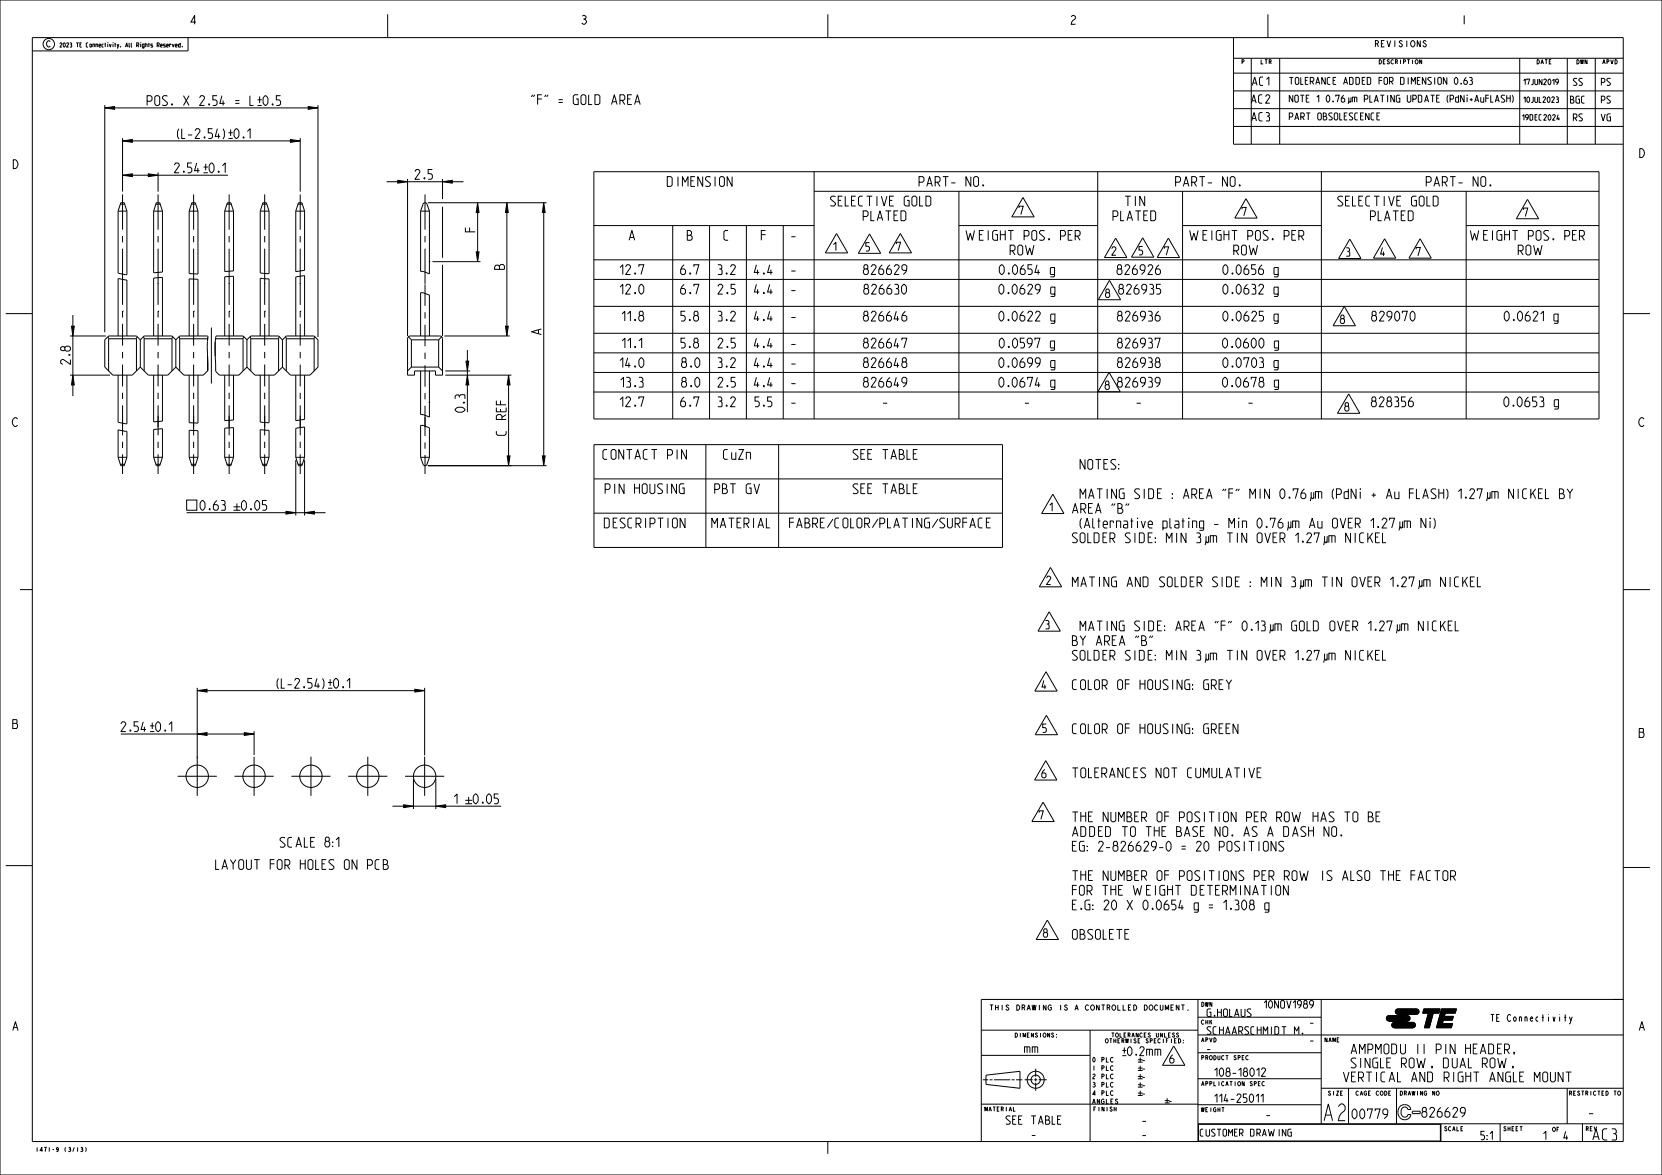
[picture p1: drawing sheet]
<svg xmlns="http://www.w3.org/2000/svg" width="594mm" height="420mm" viewBox="0 0 594 420" stroke-linecap="round" stroke-linejoin="round" font-family="sans-serif">
<g fill="none" stroke="#000" stroke-width=".36">
<path d="M0 0h594v420h-594zM11.6 13.4h568.6v394.6h-568.6zM67.2 13.4v4.8h-55.6M138.6 5.1v8.3M295.9 5.1v8.3M440.8 13.4v38.1h139.4M453.2 5.1v8.3M440.8 26.1h139.4M440.8 32.5h139.4M440.8 20.8h139.4M440.8 38.8h139.4M447.2 20.8v30.7"/>
<path d="M457.4 20.8v30.7M543.1 20.8l.1 30.7M560.1 20.8l.1 30.7M570.1 20.8l.1 30.7M440.8 45.2h139.4M42.2 75.5l1-3h1.2l1 3M42.2 75.5v22.1l3.2 .6v-22.7M42.2 75.5h3.2M43 73h1.6M54.9 75.5l1-3h1.2l1 3M54.9 75.5v22l3.2-.3v-21.7M54.9 75.5h3.2"/>
<path d="M55.7 73h1.6M67.6 75.5l1-3h1.2l1 3M67.6 75.5h3.2M67.6 75.5v22.3l3.2 .1v-22.4M68.4 73h1.6M80.3 75.5h3.2M80.3 75.5l1-3h1.2l1 3M80.3 75.5v21.6l3.2-.3v-21.3M81.1 73h1.6M93 75.5h3.2M93 75.5l1-3h1.2l1 3M93 75.5v22.1l3.2 .2v-22.3"/>
<path d="M93.8 73h1.6M105.7 75.5h3.2M105.7 75.5l1-3h1.2l1 3M105.7 75.5v21.6l3.2-.5v-21.1M106.5 73h1.6M150.3 75.5l.9-2.5 .7-.5 .7 .5 .9 2.5M150.3 75.5h3.2M150.3 75.5v21.5h.9l2.3 .9v-22.4M2 112.1h9.6M580.2 112.1h9.5M38.5 120.4l.3 .7M38.8 121.1v11.5"/>
<path d="M38.8 121.1h10M42.2 120.1v-20.6l3.2 .6v20M42.2 134.1v16.8l3.2 .6v-17.4M48.8 121.1v11.5M49.1 120.4l-.3 .7M50.1 121.5l-1.3-1.4h-10l-1.4 1.4v9.7l2.9 2.9h7l2.8-2.9M50.1 131.2l2.9 2.9h7l2.8-2.9M50.1 121.5l1.4-1.4h10l1.3 1.4M50.1 121.5v9.7M51.2 120.4l.3 .7M51.5 121.1v11.5M51.5 121.1h10"/>
<path d="M54.9 120.1v-20.7l3.2-.3v21M54.9 134.1v16.7l3.2-.3v-16.4M61.5 121.1v11.5M61.8 120.4l-.3 .7M62.8 121.5l1.4-1.4 10.1 .2a40.1 40.1 0 0 0 0 9.4v2.7l-1.6 1.7h-7l-2.9-2.9M62.8 121.5v9.7M63.9 120.4l.3 .7M64.2 121.1h10M64.2 121.1v11.5M67.6 120.1v-20.4l3.2 .1v20.3M67.6 134.1v17l3.2 .1v-17.1M74.2 121.1v.6"/>
<path d="M74.2 127v5.6M74.3 120.6l-.1 .5M76.9 122.1v5.2M77 121.1h9.9M80.3 120.1v-21.2l3.2-.2v21.4M80.3 134.1v16.2l3.2-.2v-16M86.9 121.1v11.5M87.2 120.4l-.3 .7M88.2 121.5l-1.3-1.4h-9.7a30.2 30.2 0 0 0-.1 10v2.7l1.3 1.3h7l2.8-2.9M88.2 131.2l2.9 2.9h7l2.8-2.9M88.2 121.5l1.4-1.4h10l1.3 1.4M88.2 121.5v9.7"/>
<path d="M89.3 120.4l.3 .7M89.6 121.1h10M89.6 121.1v11.5M93 120.1v-20.6l3.2 .2v20.4M93 134.1v16.8l3.2 .2v-17M99.6 121.1v11.5M99.9 120.4l-.3 .7M100.9 121.5l1.4-1.4h10l1.3 1.4v9.7l-2.8 2.9h-7l-2.9-2.9M100.9 121.5v9.7M102 120.4l.3 .7M102.3 121.1h10M102.3 121.1v11.5"/>
<path d="M105.7 120.1v-21.1l3.2-.5v21.6M105.7 134.1v16.3l3.2-.5v-15.8M112.3 121.1v11.5M112.6 120.4l-.3 .7M145.9 120.4l.8-.3h10.5a1 1 0 0 1 1 1v13h-2.5v-1.5h-7.5v1.5h-2.5v-13zM145.9 120.4l1.1 1.1M147 121.5v9.7M147 131.2h9.8M147 131.2l-1.3 1.4M147 121.5h9.8M150.3 120.1v-15.5h.9l2.3 .9v14.6M150.3 132.6v15.6h.9l2.3 .9v-16.5"/>
<path d="M156.8 131.2l1.4 1.4M156.8 121.5v9.7M157.9 120.4l-1.1 1.1M42.2 163.5v-9.9l3.2 .6v9.3M42.2 163.5l1 3h1.2l1-3M42.2 163.5h3.2M43 166h1.6M54.9 163.5v-10l3.2-.3v10.3M54.9 163.5l1 3h1.2l1-3M54.9 163.5h3.2M55.7 166h1.6M67.6 163.5v-9.7l3.2 .1v9.6"/>
<path d="M67.6 163.5l1 3h1.2l1-3M67.6 163.5h3.2M68.4 166h1.6M80.3 163.5v-10.4l3.2-.3v10.7M80.3 163.5l1 3h1.2l1-3M80.3 163.5h3.2M81.1 166h1.6M93 163.5v-9.9l3.2 .2v9.7M93 163.5l1 3h1.2l1-3M93 163.5h3.2M93.8 166h1.6M105.7 163.5v-10.4l3.2-.5v10.9"/>
<path d="M105.7 163.5l1 3h1.2l1-3M105.7 163.5h3.2M106.5 166h1.6M150.3 163.5l.9 2.5 .7 .5 .7-.5 .9-2.5M150.3 163.5h3.2M150.3 163.5v-11.4h.9l2.3 .8v10.6M7.2 210.8h4.4M580.2 210.8h9.5M2 309.4h9.6M580.2 310.1h9.5M375.8 359.5l-.4-.3a.88 .88 0 0 0-.8 1 .88 .88 0 0 0 1 .7l.2-.7h-.5M409 359.2a.96 .96 0 0 1 1.1 1 .96 .96 0 0 1-1.1 .9z"/>
<path d="M428.1 357.2v50.8M472.2 357.2v44.5M580.2 357.2h-229.5v50.8M350.7 377.2h38.8M350.8 368.2h77.3M389.6 368.2v39.8M406.7 379.7h1.7M407.5 378v1.7M410.4 371.5l-.5-.2-.3 .4a.67 .67 0 0 1 .6 .4 .67 .67 0 0 1-.1 .7l-.5-.4M413.3 369.2v1.3l.3 .2 .4-.2v-1.3M428.1 376.3h44.1M428.1 369.9h152.1"/>
<path d="M428.1 363.6h44.1M441.8 377.6l-.5-.3-.2 .4a.67 .67 0 0 1 .6 .4 .67 .67 0 0 1-.2 .7l-.5-.4M495.8 363.3l.6-.3h6.6a.95 .95 0 0 1 .9 .9 .95 .95 0 0 1-.8 1l-6.7 .1a.95 .95 0 0 1-.8-.6 .95 .95 0 0 1 .2-1.1zM496.4 365l6.7-.1zM497.7 365.7l.7-.2h6.5a.95 .95 0 0 1 1 .8 .95 .95 0 0 1-.9 1l-6.6 .1a.95 .95 0 0 1-.9-.6 .95 .95 0 0 1 .2-1.1zM498.4 367.4l6.6-.1zM499 360.9l.6-.3h6.6a.95 .95 0 0 1 .9 .9 .95 .95 0 0 1-.8 1h-6.7a.95 .95 0 0 1-.8-.5 .95 .95 0 0 1 .2-1.1zM499.6 362.5h6.7zM503.1 364.9l-6.7 .1a.95 .95 0 0 1-.9-1 .95 .95 0 0 1 .9-1h6.6a.95 .95 0 0 1 .9 1 .95 .95 0 0 1-.9 1M505 367.4h-6.6a.95 .95 0 0 1-1-1 .95 .95 0 0 1 1-.9h6.5a.95 .95 0 0 1 1 .9 .95 .95 0 0 1-1 1M506.3 362.5h-6.7a.95 .95 0 0 1-.9-.9 .95 .95 0 0 1 .9-1h6.6a.95 .95 0 0 1 .9 1 .95 .95 0 0 1-.9 .9M508.9 360.6h5.8l-.4 1.5h-2.1l-1.4 5.3h-1.7l1.4-5.3h-2z"/>
<path d="M515.2 360.6h5.3l-.4 1.5h-3.6l-3.1 5.3zM515.2 360.6h5.3l-.4 1.5h-3.6l-.3 1.2h3.2l-.3 1.3h-3.3l-.3 1.3h3.6l-.4 1.5h-5.3zM515.8 364.6l-.3 1.3h3.6l-.4 1.5h-5.3zM516.5 362.1l-.3 1.2h3.2l-.3 1.3h-3.3l-2.4 2.8zM350.7 394.7h77.5M351.3 386h1.9M352.4 384.3l12.1-1.4v6.1l-12.1-1.4zM353.7 386h1M355.3 386h5.7M361.6 386h1M363.1 386h2.3M366.2 386h2.9"/>
<path d="M369.6 386h1.1M370.2 382v2.9M370.2 385.4v1.1M370.2 387v2.9M371.2 386h2.9M406.7 390.7h1.7M406.7 387.7h1.7M406.7 384.8h1.7M406.7 381.8h1.7M406.7 391.6h1.7M406.7 388.6h1.7M406.7 385.6h1.7"/>
<path d="M406.7 382.6h1.7M407.5 380.9v1.7M407.5 383.9v1.7M407.5 386.9v1.7M407.5 389.9v1.7M416.3 393.4h1.7M416.3 394.2h1.7M417.1 392.5v1.7M428.1 394.9h44.1M428.1 385.6h44.1M447.6 386.8l-.5-.2-.3 .4a.67 .67 0 0 1 .6 .4 .67 .67 0 0 1-.1 .7l-.5-.4M472.2 389h108"/>
<path d="M482 389v12.7M492.7 390.3l-.2-.3a.7 .7 0 0 0-.7 .8 .7 .7 0 0 0 .8 .6l.1-.1M499.1 389v12.7M500.4 395.5l.8-.5 1.2-.1 .8 .2 .7 .7 .3 .8h-1l-.5-.7-.8-.2-.8 .4-.3 .8 .1 1.5 .7 .8h1l.6-.8h1l-.2 .8-.7 .7-1.7 .3-1.5-1-.5-1.9zM507.6 397.2h-2.8v.9h2.8M512.8 390v1.5l-.8-1.5v1.5M513.6 390.1l.1-.1a.7 .7 0 0 1 .7 .8 .7 .7 0 0 1-.8 .6l-.3-.6zM540.6 381.2l.3 .1-.2 .2zM540.9 381.4l-.3 .5M576.8 390h.9M578.4 390.1l.2-.1a.7 .7 0 0 1 .6 .8 .7 .7 0 0 1-.8 .6l-.3-.6zM23.5 410.1l-.3 .7 .3 .8"/>
<path d="M295.9 408v4.4M428.1 401.7h152.1M428.3 401.9h86.5v5.9h-86.5zM461.5 403.6h-.9l-.3 .4v1.8l.3 .3h.9v-1.4h-.5M515 401.7v6.3M536.2 401.7v6.3M565.6 401.7v6.3"/>
<circle cx="17.4" cy="15.8" r="2.03"/>
<circle cx="370.2" cy="386" r="3"/>
<circle cx="370.2" cy="386" r="1.66"/>
</g>
<path d="M495.8 363.3l.6-.3h6.6a.95 .95 0 0 1 .9 .9 .95 .95 0 0 1-.8 1l-6.7 .1a.95 .95 0 0 1-.8-.6 .95 .95 0 0 1 .2-1.1zM497.7 365.7l.7-.2h6.5a.95 .95 0 0 1 1 .8 .95 .95 0 0 1-.9 1l-6.6 .1a.95 .95 0 0 1-.9-.6 .95 .95 0 0 1 .2-1.1zM499 360.9l.6-.3h6.6a.95 .95 0 0 1 .9 .9 .95 .95 0 0 1-.8 1h-6.7a.95 .95 0 0 1-.8-.5 .95 .95 0 0 1 .2-1.1zM508.9 360.6h5.8l-.4 1.5h-2.1l-1.4 5.3h-1.7l1.4-5.3h-2zM515.8 364.6l-.3 1.3h3.6l-.4 1.5h-5.3zM516.5 362.1l-.3 1.2h3.2l-.3 1.3h-3.3l-2.4 2.8zM515.2 360.6h5.3l-.4 1.5h-3.6l-3.1 5.3z" fill="#000"/>
<!-- layer: DIM_DRIVEN -->
<g fill="#000">
<path d="M37.4 38.6l3.5-.5v1zM110.1 38.1l3.5 .5-3.5 .5zM43.8 50.4l3.5-.5v1zM103.8 49.9l3.5 .5-3.5 .5zM43.8 62.6l3.5-.5v1zM53 62.1l3.5 .5-3.5 .5zM142.2 64.5l3.5 .5-3.5 .5zM158.2 65l3.5-.5v1zM170.7 72.5l.5 3.5h-1zM181.2 72.5l.5 3.5h-1zM194.3 72.5l.5 3.5h-1zM170.2 90h1l-.5 3.5z"/>
<path d="M25.5 116.6h1l-.5 3.5zM26 134.1l.5 3.5h-1zM167 134.1l.5 3.5h-1zM166.5 129.1h1l-.5 3.5zM180.7 116.6h1l-.5 3.5zM181.8 134.1l.5 3.5h-1zM181.3 163h1l-.5 3.5zM193.8 163h1l-.5 3.5zM102.2 182.8l3.5 .5-3.5 .5zM108.9 183.3l3.5-.5v1zM70.5 246.9l3.5-.5v1zM148.3 246.4l3.5 .5-3.5 .5z"/>
<path d="M70.5 262.4l3.5-.5v1zM87.3 261.9l3.5 .5-3.5 .5zM144.3 287.7l3.5 .5-3.5 .5zM155.8 288.2l3.5-.5v1z"/>
</g>
<g fill="none" stroke="#000" stroke-width=".36">
<path d="M37.4 38.6l3.5-.5v1zM37.4 37.6v81.2M40.9 38.6h69.2M110.1 38.1l3.5 .5-3.5 .5zM113.6 37.6v82.9M43.8 50.4l3.5-.5v1zM43.8 49.4v19.1M47.3 50.4h56.5M103.8 49.9l3.5 .5-3.5 .5zM107.3 49.4v19.1M43.8 62.6l3.5-.5v1zM47.3 62.6h5.7"/>
<path d="M53 62.1l3.5 .5-3.5 .5zM56.5 61.6v6.9M56.5 62.6h25M138.2 65h4M142.2 64.5l3.5 .5-3.5 .5zM145.7 64v56.1M145.7 65h12.5M152.9 72.5h42.4M158.2 65l3.5-.5v1zM158.2 64v7.2M158.2 73.9v18.2M161.7 65h4"/>
<path d="M170.7 72.5l.5 3.5h-1zM170.7 76v14M181.2 72.5l.5 3.5h-1zM181.2 76v40.6M194.3 72.5l.5 3.5h-1zM194.3 76v87M154.5 93.5h17.2M158.2 94.7v25.4M170.2 90h1l-.5 3.5zM25.5 116.6h1l-.5 3.5zM26 112.6v4M180.7 116.6h1l-.5 3.5z"/>
<path d="M25 134.1h14.3M25 120.1h12.8M26 134.1l.5 3.5h-1zM26 120.1v14M26 137.6v4M158.8 120.1h23.4M159.2 134.1h23.6M159.2 132.6h8.8M166.5 129.1h1l-.5 3.5zM167 134.1l.5 3.5h-1zM167 125.1v4M167 132.6v1.5"/>
<path d="M167 137.6v9.7M181.8 134.1l.5 3.5h-1zM181.8 137.6v25.4M66.7 178.7h3.7v3.7h-3.7zM84.7 179.9v2.5M105.7 164.5v19.8M108.9 164.5v19.8M152.9 166.5h42.4M181.3 163h1l-.5 3.5zM193.8 163h1l-.5 3.5zM66.7 183.3h35.5M83.4 181.2h2.5"/>
<path d="M83.4 182.4h2.5M102.2 182.8l3.5 .5-3.5 .5zM105.7 183.3h3.2M108.9 183.3l3.5-.5v1zM112.4 183.3h4M70.5 246.9l3.5-.5v1zM70.5 245.9v25.1M74 246.9h74.3M148.3 246.4l3.5 .5-3.5 .5zM151.8 245.9v24.1M43.2 262.4h27.3M70.5 262.4l3.5-.5v1z"/>
<path d="M74 262.4h13.3M87.3 261.9l3.5 .5-3.5 .5zM90.8 261.4v8.4M147.8 278.5v10.7M155.8 278.5v10.7M140.3 288.2h4M144.3 287.7l3.5 .5-3.5 .5zM147.8 288.2h8M155.8 288.2l3.5-.5v1zM159.3 288.2h19.8M166.3 286.1h2.4M166.3 287.3h2.4"/>
<path d="M167.5 284.8v2.5"/>
</g>
<!-- layer: DRAFT_ENTITY -->
<path d="M153.4 93.4l.3 .3M153.7 93.4l-.3 .3M153.3 143.7l.3 .3M153.6 143.7l-.3 .3M560.1 389v12.7" fill="none" stroke="#000" stroke-width=".36"/>
<!-- layer: DTM_AXIS -->
<g fill="none" stroke="#000" stroke-width=".36">
<path d="M43.8 69.5v12.6M56.5 69.5v12.6M69.2 69.5v12.6M81.9 69.5v12.6M94.6 69.5v12.6M107.3 69.5v12.6M151.9 69.5v12.6M43.8 84.4v2.2M43.8 88.9v20.1M56.5 84.4v2.2M56.5 88.9v20.1M69.2 84.4v2.2"/>
<path d="M69.2 88.9v20.1M81.9 84.4v2.2M81.9 88.9v20.1M94.6 84.4v2.2M94.6 88.9v20.1M107.3 84.4v2.2M107.3 88.9v20.1M151.9 84.4v2.2M151.9 88.9v12.6M43.8 111.2h.1M43.8 111.2v2.3M43.8 115.7v7.8"/>
<path d="M56.5 111.2h.1M56.5 111.2v2.3M56.5 115.7v7.8M69.2 111.2h.1M69.2 111.2v2.3M69.2 115.7v7.8M75.5 117.1v20M81.9 111.2h.1M81.9 111.2v2.3M81.9 115.7v7.8M94.6 111.2h.1M94.6 111.2v2.3"/>
<path d="M94.6 115.7v7.8M107.3 111.2h.1M107.3 111.2v2.3M107.3 115.7v7.8M151.9 101.7v7.6M151.9 111.6v2.3M151.9 116.1v7.7M43.8 125.8v2.3M43.8 130.3v7.8M56.5 125.8v2.3M56.5 130.3v7.8M69.2 125.8v2.3"/>
<path d="M69.2 130.3v7.8M81.9 125.8v2.3M81.9 130.3v7.8M94.6 125.8v2.3M94.6 130.3v7.8M107.3 125.8v2.3M107.3 130.3v7.8M151.9 126v2.3M151.9 130.6v7.6M43.8 140.4v2.2M43.8 144.9v10.7M43.8 157.9v2.2"/>
<path d="M56.5 140.4v2.2M56.5 144.9v10.7M56.5 157.9v2.2M69.2 140.4v2.2M69.2 144.9v10.7M69.2 157.9v2.2M81.9 140.4v2.2M81.9 144.9v10.7M81.9 157.9v2.2M94.6 140.4v2.2M94.6 144.9v10.7M94.6 157.9v2.2"/>
<path d="M107.3 140.4v2.2M107.3 144.9v10.7M107.3 157.9v2.2M151.9 140.5v2.3M151.9 145v10.9M151.9 158.1v2.3M43.8 162.4v7M56.5 162.4v7M69.2 162.4v7M81.9 162.4v7M94.6 162.4v7M107.3 162.4v7"/>
<path d="M151.9 162.6v6.8M63.5 277.5h14M70.5 270.5v14M83.8 277.5h14M90.8 270.5v14M104.1 277.5h14M111.1 270.5v14M124.4 277.5h14M131.4 270.5v14M144.8 277.5h14M151.8 270.5v14"/>
<circle cx="70.5" cy="277.5" r="4"/>
<circle cx="90.8" cy="277.5" r="4"/>
<circle cx="111.1" cy="277.5" r="4"/>
<circle cx="131.4" cy="277.5" r="4"/>
<circle cx="151.8" cy="277.5" r="4"/>
</g>
<!-- layer: DWG_TABLE -->
<g fill="none" stroke="#000" stroke-width=".36">
<path d="M212.3 61.4h359.2v88.4h-359.2zM291 68.4h280.5M291 61.4v88.4M342.7 68.4v81.4M392.3 61.4v88.4M422.6 68.4v81.4M472.3 61.4v88.4M524 68.4v81.4M212.3 80.6h78.7M212.3 92.9h359.2M212.3 99.9h359.2M240.4 80.6v69.2"/>
<path d="M253.6 80.6v69.2M266.8 80.6v69.2M279.9 80.6v69.2M342.7 80.6h49.6M422.6 80.6h49.7M524 80.6h47.5M212.3 109.5h359.2M212.3 119.1h359.2M212.3 126.1h359.2M212.3 133.1h359.2M212.3 140.1h359.2M212.3 158.9h146v36.8h-146z"/>
<path d="M252.3 158.9v36.8M278.3 158.9v36.8M212.3 171.2h146M212.3 183.4h146"/>
</g>
<!-- layer: NOTE -->
<path d="M479.3 298.4l.1 .4zM493.3 290.2h-1.5v3.5h1.5" fill="none" stroke="#000" stroke-width=".36"/>
<!-- layer: SYMBOL -->
<g fill="none" stroke="#000" stroke-width=".36">
<path d="M365.6 70.6l4 6.9h-8zM445.3 71l4 7h-8zM545.9 71.3l4 6.9h-8zM299 83.5l4 6.9h-8zM310.8 83.6l4 7h-8zM321.8 83.5l4 6.9h-8zM398.7 85.1l4 7h-8zM408.4 85l4 6.9h-8zM417.6 85.1l4 7h-8zM482.4 85.5l4 6.9h-8zM494.9 85.3l4 7h-8zM507.5 85.3l4 7h-8z"/>
<path d="M396.5 100.2l4 6.9h-8zM480.4 109.5l4 6.9h-8zM396.4 133.1l4 6.9h-8zM482 140.8l4 6.9h-8zM376.3 176.6l4 7h-8zM375 218.7l4 6.9h-8zM375.4 202.8l4 7h-8zM373.8 240.1l4 6.9h-8zM374 255.7l4 6.9h-8zM373.8 271.9l4 6.9h-8zM372.8 286.7l4 7h-8zM374.3 328.9l4 6.9h-8z"/>
<path d="M419.5 373.9l4 6.9h-8z"/>
</g>
<text font-size="7.8" x="472.3" y="400.6">A2</text>
<text font-size="5.2" x="569.3" y="407.5">AC3</text>
<g font-size="4.6">
<text x="52.6" y="37.7">POS. X 2.54 = L±0.5</text>
<text x="189.2" y="37.4">&quot;F&quot; = GOLD AREA</text>
<text x="63.4" y="49.5">(L-2.54)±0.1</text>
<text x="62.3" y="61.8">2.54±0.1</text>
<text x="148.3" y="64.1">2.5</text>
<text x="238" y="66.6">DIMENSION</text>
<text x="328" y="66.6">PART- NO.</text>
<text x="420" y="66.6">PART- NO.</text>
<text x="509.6" y="66.6">PART- NO.</text>
<text x="296.4" y="73.6">SELECTIVE GOLD</text>
<text x="402" y="73.6">TIN</text>
<text x="477.7" y="73.6">SELECTIVE GOLD</text>
<text x="169.8" y="82.9" transform="rotate(-90 169.8 82.9)">F</text>
<text x="308.6" y="78.9">PLATED</text>
<text x="397.9" y="78.9">PLATED</text>
<text x="489.9" y="78.9">PLATED</text>
<text x="225" y="85.9">A</text>
<text x="245.6" y="85.9">B</text>
<text x="258.8" y="85.9">C</text>
<text x="272" y="85.9">F</text>
<text x="282.7" y="85.9">-</text>
<text x="345.7" y="85.9">WEIGHT POS. PER</text>
<text x="425.6" y="85.9">WEIGHT POS. PER</text>
<text x="525.9" y="85.9">WEIGHT POS. PER</text>
<text x="362.1" y="91.1">ROW</text>
<text x="442" y="91.1">ROW</text>
<text x="543.7" y="91.1">ROW</text>
<text x="180.3" y="96.3" transform="rotate(-90 180.3 96.3)">B</text>
<text x="220.9" y="98.1">12.7</text>
<text x="242.9" y="98.1">6.7</text>
<text x="256.1" y="98.1">3.2</text>
<text x="269.3" y="98.1">4.4</text>
<text x="282.7" y="98.1">-</text>
<text x="308.6" y="98.1">826629</text>
<text x="356.6" y="98.1">0.0654 g</text>
<text x="399.3" y="98.1">826926</text>
<text x="436.5" y="98.1">0.0656 g</text>
<text x="220.9" y="105.1">12.0</text>
<text x="242.9" y="105.1">6.7</text>
<text x="256.1" y="105.1">2.5</text>
<text x="269.3" y="105.1">4.4</text>
<text x="282.7" y="105.1">-</text>
<text x="308.6" y="105.1">826630</text>
<text x="356.6" y="105.1">0.0629 g</text>
<text x="399.3" y="105.1">826935</text>
<text x="436.5" y="105.1">0.0632 g</text>
<text x="193.5" y="119.6" transform="rotate(-90 193.5 119.6)">A</text>
<text x="220.9" y="114.8">11.8</text>
<text x="242.9" y="114.8">5.8</text>
<text x="256.1" y="114.8">3.2</text>
<text x="269.3" y="114.8">4.4</text>
<text x="282.7" y="114.8">-</text>
<text x="308.6" y="114.8">826646</text>
<text x="356.6" y="114.8">0.0622 g</text>
<text x="399.3" y="114.8">826936</text>
<text x="436.5" y="114.8">0.0625 g</text>
<text x="489.9" y="114.8">829070</text>
<text x="536.8" y="114.8">0.0621 g</text>
<text x="220.9" y="124.4">11.1</text>
<text x="242.9" y="124.4">5.8</text>
<text x="256.1" y="124.4">2.5</text>
<text x="269.3" y="124.4">4.4</text>
<text x="282.7" y="124.4">-</text>
<text x="308.6" y="124.4">826647</text>
<text x="356.6" y="124.4">0.0597 g</text>
<text x="399.3" y="124.4">826937</text>
<text x="436.5" y="124.4">0.0600 g</text>
<text x="25.2" y="130.3" transform="rotate(-90 25.2 130.3)">2.8</text>
<text x="220.9" y="131.4">14.0</text>
<text x="242.9" y="131.4">8.0</text>
<text x="256.1" y="131.4">3.2</text>
<text x="269.3" y="131.4">4.4</text>
<text x="282.7" y="131.4">-</text>
<text x="308.6" y="131.4">826648</text>
<text x="356.6" y="131.4">0.0699 g</text>
<text x="399.3" y="131.4">826938</text>
<text x="436.5" y="131.4">0.0703 g</text>
<text x="220.9" y="138.4">13.3</text>
<text x="242.9" y="138.4">8.0</text>
<text x="256.1" y="138.4">2.5</text>
<text x="269.3" y="138.4">4.4</text>
<text x="282.7" y="138.4">-</text>
<text x="308.6" y="138.4">826649</text>
<text x="356.6" y="138.4">0.0674 g</text>
<text x="399.3" y="138.4">826939</text>
<text x="436.5" y="138.4">0.0678 g</text>
<text x="166.2" y="147.3" transform="rotate(-90 166.2 147.3)">0.3</text>
<text x="220.9" y="145.4">12.7</text>
<text x="242.9" y="145.4">6.7</text>
<text x="256.1" y="145.4">3.2</text>
<text x="269.3" y="145.4">5.5</text>
<text x="282.7" y="145.4">-</text>
<text x="315.5" y="145.4">-</text>
<text x="366.2" y="145.4">-</text>
<text x="406.1" y="145.4">-</text>
<text x="446.1" y="145.4">-</text>
<text x="489.9" y="145.4">828356</text>
<text x="536.8" y="145.4">0.0653 g</text>
<text x="180.9" y="155.6" transform="rotate(-90 180.9 155.6)">C REF</text>
<text x="215.9" y="164.2">CONTACT PIN</text>
<text x="258.5" y="164.2">CuZn</text>
<text x="304.6" y="164.2">SEE TABLE</text>
<text x="385.3" y="167.7">NOTES:</text>
<text x="215.9" y="176.4">PIN HOUSING</text>
<text x="255.7" y="176.4">PBT GV</text>
<text x="304.6" y="176.4">SEE TABLE</text>
<text x="385.3" y="178.2">MATING SIDE : AREA &quot;F&quot; MIN 0.76µm (PdNi + Au FLASH) 1.27µm NICKEL BY</text>
<text x="71.5" y="182.4">0.63</text>
<text x="86.3" y="182.4">0.05</text>
<text x="382.6" y="183.5">AREA &quot;B&quot;</text>
<text x="215.9" y="188.7">DESCRIPTION</text>
<text x="254.4" y="188.7">MATERIAL</text>
<text x="281.4" y="188.7">FABRE/COLOR/PLATING/SURFACE</text>
<text x="385.3" y="188.7">(Alternative plating - Min 0.76µm Au OVER 1.27µm Ni)</text>
<text x="382.6" y="194">SOLDER SIDE: MIN 3µm TIN OVER 1.27µm NICKEL</text>
<text x="382.6" y="209.7">MATING AND SOLDER SIDE : MIN 3µm TIN OVER 1.27µm NICKEL</text>
<text x="385.3" y="225.5">MATING SIDE: AREA &quot;F&quot; 0.13µm GOLD OVER 1.27µm NICKEL</text>
<text x="382.6" y="230.7">BY AREA &quot;B&quot;</text>
<text x="382.6" y="236">SOLDER SIDE: MIN 3µm TIN OVER 1.27µm NICKEL</text>
<text x="99" y="246">(L-2.54)±0.1</text>
<text x="382.6" y="246.5">COLOR OF HOUSING: GREY</text>
<text x="43.2" y="261.5">2.54±0.1</text>
<text x="382.6" y="262.2">COLOR OF HOUSING: GREEN</text>
<text x="382.6" y="278">TOLERANCES NOT CUMULATIVE</text>
<text x="162.3" y="287.3">1</text>
<text x="169.1" y="287.3">0.05</text>
<text x="382.6" y="293.7">THE NUMBER OF POSITION PER ROW HAS TO BE</text>
<text x="382.6" y="299">ADDED TO THE BASE NO. AS A DASH NO.</text>
<text x="99.4" y="302.8">SCALE 8:1</text>
<text x="382.6" y="304.2">EG: 2-826629-0 = 20 POSITIONS</text>
<text x="76.4" y="310.8">LAYOUT FOR HOLES ON PCB</text>
<text x="382.6" y="314.7">THE NUMBER OF POSITIONS PER ROW IS ALSO THE FACTOR</text>
<text x="382.6" y="320">FOR THE WEIGHT DETERMINATION</text>
<text x="382.6" y="325.2">E.G: 20 X 0.0654 g = 1.308 g</text>
<text x="382.6" y="335.7">OBSOLETE</text>
<text x="482.2" y="376.7">AMPMODU II PIN HEADER,</text>
<text x="482.2" y="381.7">SINGLE ROW, DUAL ROW,</text>
<text x="479.5" y="386.7">VERTICAL AND RIGHT ANGLE MOUNT</text>
<text x="483.2" y="399.9">00779</text>
<text x="508.2" y="399.3">826629</text>
<text x="567.9" y="399.3">-</text>
</g>
<text font-size="4.2" x="400.7" y="377.3">±0.2mm</text>
<g font-size="4.1">
<text x="67.5" y="8.7">4</text>
<text x="207.2" y="8.7">3</text>
<text x="382.1" y="8.7">2</text>
<text x="521.8" y="8.7">1</text>
<text x="585.3" y="56.3">D</text>
<text x="4" y="60.3">D</text>
<text x="4" y="152.5">C</text>
<text x="585.3" y="152.5">C</text>
<text x="4" y="260.4">B</text>
<text x="585.3" y="263.6">B</text>
<text x="4" y="368.4">A</text>
<text x="585.3" y="368.4">A</text>
</g>
<g font-size="3.9">
<text x="447.6" y="30.5">AC1</text>
<text x="447.2" y="36.9">AC2</text>
<text x="447.4" y="43.2">AC3</text>
<text x="364.2" y="76.7">7</text>
<text x="443.9" y="77.1">7</text>
<text x="544.5" y="77.4">7</text>
<text x="297.9" y="89.6">1</text>
<text x="309.5" y="89.7">5</text>
<text x="320.4" y="89.6">7</text>
<text x="397.3" y="91.2">2</text>
<text x="407.1" y="91.1">5</text>
<text x="416.2" y="91.2">7</text>
<text x="481.1" y="91.6">3</text>
<text x="493.4" y="91.5">4</text>
<text x="506.1" y="91.5">7</text>
<text x="395.1" y="106.3">8</text>
<text x="479" y="115.6">8</text>
<text x="395" y="139.2">8</text>
<text x="480.6" y="146.9">8</text>
<text x="375.2" y="182.7">1</text>
<text x="374" y="208.9">2</text>
<text x="373.7" y="224.8">3</text>
<text x="372.4" y="246.2">4</text>
<text x="372.7" y="261.8">5</text>
<text x="372.3" y="278">6</text>
<text x="371.4" y="292.8">7</text>
<text x="372.9" y="335">8</text>
<text x="366.2" y="376.3">mm</text>
<text x="418.1" y="380">6</text>
<text x="434.1" y="384.8">108-18012</text>
<text x="434.1" y="394">114-25011</text>
<text x="359" y="401.9">SEE TABLE</text>
<text x="407.7" y="401.9">-</text>
<text x="452.6" y="399.8">-</text>
<text x="368.2" y="407">-</text>
<text x="407.7" y="407">-</text>
<text x="528.7" y="407.4">5:1</text>
<text x="551.1" y="407.4">1</text>
<text x="558.4" y="407.4">4</text>
</g>
<g font-size="3.6">
<text x="431.4" y="363.4">G.HOLAUS</text>
<text x="451.8" y="360.4">10NOV1989</text>
<text x="431.4" y="369.7">SCHAARSCHMIDT M.</text>
<text x="468.2" y="366.7">-</text>
<text x="431.4" y="376.1">-</text>
<text x="468.2" y="373.1">-</text>
</g>
<g font-size="3.3">
<text x="460.8" y="30.2">TOLERANCE ADDED FOR DIMENSION 0.63</text>
<text x="562.3" y="30.5">SS</text>
<text x="572.3" y="30.5">PS</text>
<text x="460.8" y="36.5">NOTE 1 0.76µm PLATING UPDATE (PdNi+AuFLASH)</text>
<text x="561.3" y="36.9">BGC</text>
<text x="572.3" y="36.9">PS</text>
<text x="460.8" y="42.9">PART OBSOLESCENCE</text>
<text x="562.3" y="43.2">RS</text>
<text x="572.3" y="43.2">VG</text>
<text x="532.4" y="365.1">TE Connectivity</text>
<text x="429" y="406.1">CUSTOMER DRAWING</text>
</g>
<g font-size="2.9">
<text x="16.4" y="16.8">C</text>
<text x="491" y="16.8">REVISIONS</text>
</g>
<g font-size="2.6">
<text x="544.5" y="30.3">17JUN2019</text>
<text x="544.5" y="36.6">10JUL2023</text>
<text x="544.1" y="43">19DEC2024</text>
<text x="408.3" y="379.8">-</text>
<text x="408.3" y="382.9">-</text>
<text x="408.3" y="385.8">-</text>
<text x="408.3" y="388.8">-</text>
<text x="408.3" y="391.8">-</text>
<text x="417.9" y="394.5">-</text>
</g>
<g font-size="2.5">
<text x="349.3" y="361.1">THIS</text>
<text x="359.9" y="361.1">DRAWING</text>
<text x="376.8" y="361.1">IS</text>
<text x="383.2" y="361.1">A</text>
<text x="387.4" y="361.1">CONTROLLED</text>
<text x="410.7" y="361.1">DOCUMENT.</text>
</g>
<g font-size="2.2">
<text x="390.2" y="379.7">0</text>
<text x="390.2" y="382.6">1</text>
<text x="393.8" y="379.7">PLC</text>
<text x="393.8" y="382.6">PLC</text>
<text x="390.2" y="385.6">2</text>
<text x="390.2" y="388.6">3</text>
<text x="393.8" y="385.6">PLC</text>
<text x="393.8" y="388.6">PLC</text>
<text x="390.2" y="391.6">4</text>
<text x="390.2" y="394.6">ANGLES</text>
<text x="393.8" y="391.6">PLC</text>
</g>
<g font-size="2">
<text x="21.1" y="16.8">2023 TE Connectivity. All Rights Reserved.</text>
<text x="443.5" y="22.9">P</text>
<text x="450.4" y="22.9">LTR</text>
<text x="492.6" y="22.9">DESCRIPTION</text>
<text x="549" y="22.9">DATE</text>
<text x="563.2" y="22.9">DWN</text>
<text x="572.5" y="22.9">APVD</text>
<text x="429.2" y="359.8">DWN</text>
<text x="362.5" y="370.8">DIMENSIONS:</text>
<text x="397" y="370.7">TOLERANCES</text>
<text x="414.7" y="370.7">UNLESS</text>
<text x="429.2" y="366.1">CHK</text>
<text x="394.8" y="372.8">OTHERWISE</text>
<text x="410.9" y="372.8">SPECIFIED:</text>
<text x="429.2" y="372.5">APVD</text>
<text x="473.2" y="372.5">NAME</text>
<text x="429.2" y="378.8">PRODUCT</text>
<text x="442" y="378.8">SPEC</text>
<text x="429.2" y="388.1">APPLICATION</text>
<text x="448.5" y="388.1">SPEC</text>
<text x="474.4" y="391.5">SIZE</text>
<text x="484.4" y="391.5">CAGE</text>
<text x="492.5" y="391.5">CODE</text>
<text x="500.1" y="391.5">DRAWING</text>
<text x="560.6" y="391.5">RESTRICTED</text>
<text x="351.7" y="397.2">MATERIAL</text>
<text x="390.6" y="397.2">FINISH</text>
<text x="429.2" y="397.4">WEIGHT</text>
<text x="516" y="404.2">SCALE</text>
<text x="537.2" y="404.2">SHEET</text>
<text x="554.7" y="404.4">OF</text>
<text x="566.6" y="404.2">REV</text>
<text x="12.5" y="411.6">1471-9</text>
<text x="23.8" y="411.6">(3/13)</text>
</g>
</svg>
